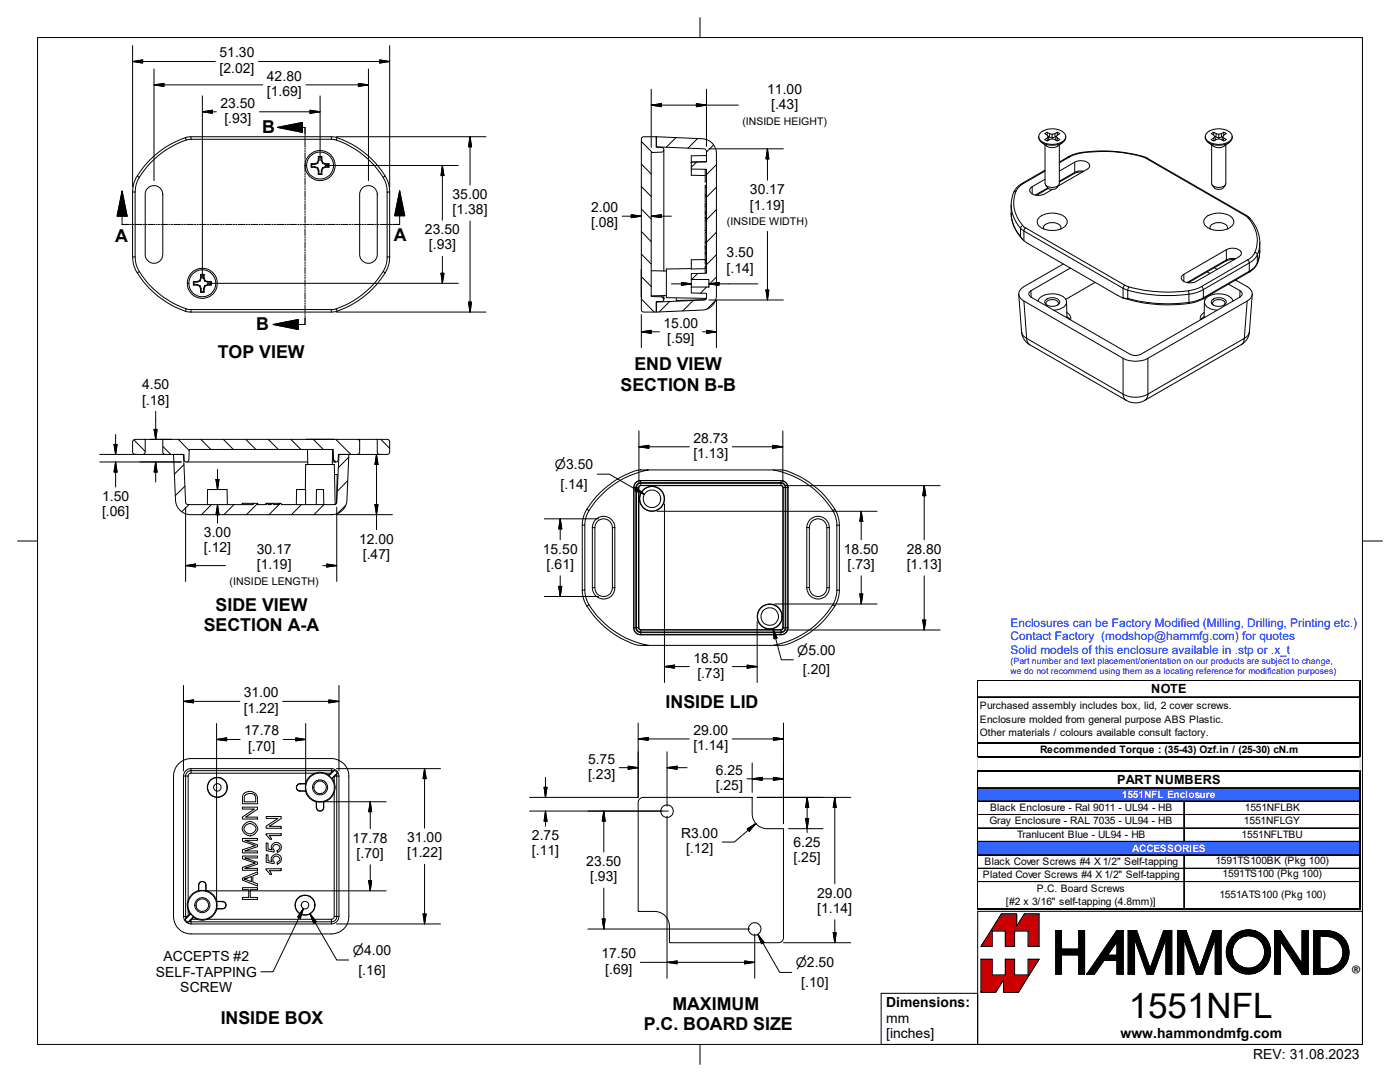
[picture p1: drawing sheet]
<svg xmlns="http://www.w3.org/2000/svg" width="279mm" height="216mm" viewBox="0 0 279 216" stroke-linecap="round" stroke-linejoin="round" font-family="sans-serif">
<g fill="#3365ff">
<path d="M195.2 157.2h76.3v2.8h-76.3z"/>
<path d="M195.2 167.9h76.3v2.8h-76.3z"/>
</g>
<path d="M195.1 135.7h.1M271.4 135.7h.1M195.1 151.2v2.5M195.2 151.2v2.5M271.4 151.2v2.5M271.5 151.2v2.5" fill="none" stroke="#dadcdd" stroke-width=".2"/>
<g fill="none" stroke="#000" stroke-width=".2">
<path d="M7.5 7.5h264.4v200.9h-264.4zM26.5 12.3l2-.3v.6zM26.5 12.3h16.5M26.5 9.1v28.2M30.7 16.9l2-.2v.6zM30.7 16.9h21.8M30.7 13.8v22.2M40.4 19.1v36.4M51.6 12.3h26.2M61 16.9h12.5M63.9 19.1v12.9M71.5 16.7l2 .2-2 .4z"/>
<path d="M73.5 13.8v22.2M75.8 12l2 .3-2 .3zM77.8 9.1v28.2M130 17.8v11.6M139.7 3.5v4M141 17.8v11.4M24.4 38.1l1 5h-2zM24.4 38.1v6.7h1.3M26.5 38.3h.5M27 38.3v13M27.4 35.1l.4 .3M27.8 35.4l-.6 1.4-.2 1.5"/>
<path d="M29.4 37.6a1.76 1.76 0 0 1 2-.4 1.76 1.76 0 0 1 1.1 1.6v12a1.76 1.76 0 0 1-1.8 1.7 1.76 1.76 0 0 1-1.7-1.7v-12l.1-.7zM37 27.5a17.8 17.8 0 0 0-10.1 8.6l-.3 1.1-.1 1.1v13a7.3 7.3 0 0 0 2.1 4.8 17.4 17.4 0 0 0 9.1 6.2h.4M37 27.5l.2 .4M37 27.5l1.1-.2v.5M37.2 27.9a17.7 17.7 0 0 0-9.4 7.5M38.1 27.3h28M38.1 27.8l-.9 .1M38.1 27.8h28M40.4 22.3l2-.3v.6zM40.4 22.3h2.8M51.8 22.3h12.1M55.4 25.4l5-1v2z"/>
<path d="M55.4 25.4h5.5v1.4M60.9 27v.2M60.9 27.5v.2M60.9 28v1.3M60.9 29.5v.3M60.9 30v.3M60.9 30.5v1.3M60.9 32v.3M60.9 32.5v.3M60.9 33v1.3M60.9 34.6v.2M60.9 35.1v.2"/>
<path d="M60.9 35.6v1.3M60.9 37.1v.3M60.9 37.6v.3M60.9 38.1v1.3M60.9 39.6v.3M61.9 22l2 .3-2 .3zM62.1 32.7l.1 .1h.6M62.2 33.3h.6v.1M62.2 32.8l-.1 .6M62.8 33.3l.6 .2M63.3 32.5l-.5 .2h-.7v.2v.5h.7l.5 .2M63.3 33.6l.2 .5"/>
<path d="M63.3 32.5l.1 .1M63.4 32.6l-.6 .2v-.1M63.4 33.5l.2 .6h-.1M63.4 33.5l-.1 .1M63.5 34.8h.7M63.5 34.1v.7M63.5 31.3h.7M63.5 31.3l.6 .1M63.5 31.3v.7M63.5 32l-.2 .5M63.6 34.7l.6 .1M63.6 32l-.2 .6"/>
<path d="M63.6 34.1v.6l-.1 .1M63.6 31.4v.6h-.1M64.2 34.1h-.1v.6M64.2 34.1v.7M64.2 32h-.1l.2 .6M64.2 31.3l-.1 .1v.6M64.2 32l.2 .5M64.2 31.3v.7M64.3 33.5l-.2 .6M64.3 32.6l.6 .2M64.3 33.5l.1 .1M64.4 33.6l-.2 .5"/>
<path d="M64.4 32.5l-.1 .1M64.4 32.5l.5 .2M64.9 33h26.6M64.9 33.3h.6l.1 .1M64.9 33.4h.7M64.9 33.4v-.1l-.6 .2M64.9 32.7v.1h.6M64.9 33.4l-.5 .2M64.9 32.7h.7M65.6 32.7v.7M65.6 32.7l-.1 .6M66.1 27.3v.5"/>
<path d="M66.1 27.3l1.2 .2-.2 .4M66.1 27.8l1 .1M67.1 27.9a18 18 0 0 1 9.4 7.5M67.1 27.3h29.9M67.3 27.5a18.4 18.4 0 0 1 9.6 7.6M72.2 37.6a1.76 1.76 0 0 1 2-.4 1.76 1.76 0 0 1 1.1 1.6v12a1.76 1.76 0 0 1-1.8 1.7 1.76 1.76 0 0 1-1.7-1.7v-12l.1-.7zM76.9 35.1l-.4 .3 .6 1.4 .2 1.5M76.9 35.1l.7 1.6 .2 1.6M77.8 38.3h-.5v13M77.8 38.3v13M79.8 38.1l1 5h-2zM79.8 38.1v6.7h-1.4"/>
<path d="M88.3 33v10.9M88.3 33l.3 2h-.6zM93.8 27.3l.3 2h-.6zM93.8 27.3v9.6M128 37.2l2 2M128 32.7l2 2M128 28.2l2.2 2.2M128.1 27.5l.4-.2h2.5v2.1h1.1a.47 .47 0 0 1 .4 .5 .47 .47 0 0 1-.4 .5h-2.1v28.8h2.1a.47 .47 0 0 1 .4 .5 .47 .47 0 0 1-.4 .5h-1.1v2.1h-2.5l-.4-.2zM130 21l2-.3v.6zM130 21h17.4M131 27.3l9.1 .4a2.96 2.96 0 0 1 2.9 3v28.2a2.98 2.98 0 0 1-2.9 3l-9.1 .4v-2l9.5-.4 .3-.1 .2-.3v-1h-3v-1.2h3.5v-1.5h-3.5v-1.2l3-.1v-20.7l-3-.1v-1.4h3v-2.2l-.5-.4-9.5-.4zM132.5 30v24.1"/>
<path d="M134.9 27.5l-1.9 1.9M138 32.3h.1M138 33.7v1.3h2.7M139 20.7l2 .3-2 .3zM139 32.3l-1 1.1M139.2 27.6l-1.9 2M140.7 39.2h.3M140.7 37.4h.3M141 31l-3 .1v1.2M141 32.3h-3M141 38.8h-.3v2.4M141 37h-.3v1.8"/>
<path d="M141 33.8h-.3v2.5h.3M141.5 29.7h14.8M142.4 29l-1.4 1.4M143 37.3l-2 2M143 32.9l-2 1.9M153.2 29.7l.2 2h-.5zM153.2 29.7v6.3M202.3 38.4l.5-.3a6.5 6.5 0 0 0 1.3 6.9l-.4 .4v1.8M204 36.6h.2M204 36.6a4.6 4.6 0 0 0-2.2 4.3M204.2 36.6l-.9 .7-.5 .8M206 37.3v1.4"/>
<path d="M207.3 27.3a1.95 1.95 0 0 0 2.1 1.7 3 3 0 0 0 3.2-1.3l.1-.4M207.8 26.3a3.7 3.7 0 0 1 4.8 .5 1.25 1.25 0 0 1-1 1.7 3.9 3.9 0 0 1-4.1-.6l-.2-.5v-.4zM207.9 28.4l1 .7a2 2 0 0 0 2.2 0l1-.7M208.6 34l-4.6 2.6M208.6 34.1l-4.4 2.5M208.6 35.8l-2.6 1.5a.84 .84 0 0 0-.5 .9 .84 .84 0 0 0 .9 .7l.9 .1 .9-.2 1.8-1M208.6 28.9v7.7a1.75 1.75 0 0 0 2.6 .4l.2-.4v-7.7M208.7 36.9a1.45 1.45 0 0 0 2 .8l.6-.8M209 27.6l.1 .5M209 26.4v.6M209.1 37.5l-2.4 1.4M209.2 27.3l-.2 .3"/>
<path d="M209.2 27.3l.1 .6M209.2 27.2l.2 .1M209.2 37.6l-2.3 1.4M209.5 26.7l-.1 .6 .6 .2M210 26.8v.7l.6-.2M210 26.8l-1-.4-.5 .3 .7 .6M210.5 26.7l.1 .6 .2-.1 .2 .4M210.5 26.7l-.5 .1M211 26.4l-.5 .3M211 26.4l.5 .3a1.15 1.15 0 0 0-.8 1.2M211 26.4v.6M211 27.6l.5 .2-.5 .3a1.43 1.43 0 0 0-2 0l-.5-.3 .5-.2"/>
<path d="M211 27.6l-.1 .5M211.4 34.1l3.1-1.7a2.22 2.22 0 0 1 2.9 .5l-.1 .6-.3 .3-5.8 3.3M213.1 31.3h.3M213.1 31.3l.4-.2a14.3 14.3 0 0 1 6.3-1 26.2 26.2 0 0 1 9.2 1.5M213.1 31.3l-1.7 1M213.4 31.3l-2 1.2M214.5 32.4v2.1l-.1 .1M216 30.4v.1M216 34.3l-1.3 .2-3.3 1.8M216 30.5l-1.4 .3-1.2 .5M216 30.5a29.5 29.5 0 0 1 11.9 .8M216.3 34.2l-1.1-.1-.5 .2-3.3 1.9"/>
<path d="M227.9 31.3l.8 .3M228.1 31.2l-.2 .1M228.7 31.6l19.8 11.4M229 31.6h-.3M229 31.6l19.8 11.4M240.5 27.3a1.9 1.9 0 0 0 2.1 1.7 3.1 3.1 0 0 0 3.3-1.3v-.4M240.8 26.5a3.6 3.6 0 0 1 5 .3 1.29 1.29 0 0 1-1 1.7 3.9 3.9 0 0 1-4-.6l-.3-.7zM241.1 28.4l1 .7a2 2 0 0 0 2.2 0l1.1-.7M241.8 28.9v7.7a1.7 1.7 0 0 0 2.6 .4l.2-.4v-7.7M241.9 36.9a1.42 1.42 0 0 0 1.8 .8l.4-.1 .5-.7M242.2 27.6l.1 .5M242.2 26.4v.6"/>
<path d="M242.4 27.2l.3 .1M242.4 27.3l-.2 .3M242.4 27.3l.1 .6M242.7 26.7v.6l.5 .2M243.2 26.8l-1-.4-.5 .3 .7 .6M243.2 26.8v.7l.6-.2M243.7 26.7l-.5 .1M243.7 26.7l.1 .6 .3-.1M244 27.3l.2 .3M244.2 26.4l-.5 .3M244.2 26.4l.5 .3-.5 .2M244.2 26.4v.6"/>
<path d="M244.2 26.9l-.2 .4-.1 .6M244.2 27.6l.5 .2-.5 .3a1.43 1.43 0 0 0-2 0l-.5-.3 .5-.2M244.2 27.6l-.1 .5M26 44.8h.2M26.4 44.8h.3M26.5 51.3h.5M26.9 44.8h1.4M27 51.3l.2 1.5 .6 1.4M27.4 54.4l.4-.2a17.8 17.8 0 0 0 9.4 7.4l-.2 .5M28.5 44.8h.3M29 44.8h.3M29.5 44.8h1.4"/>
<path d="M31.1 44.8h.3M31.6 44.8h.3M32.1 44.8h1.3M33.7 44.8h.2M34.2 44.8h.2M34.7 44.8h1.3M36.2 44.8h.3M36.7 44.8h.3M37.2 44.8h1.4M38.6 56.2l.1 .1h.6M38.7 56.7h.6v.2M38.7 56.3l-.1 .6"/>
<path d="M38.8 44.8h.3M39.3 56.7l.6 .3M39.3 44.8h.3M39.8 44.8h1.4M39.8 56l-.5 .2h-.7v.2v.5h.7l.5 .2M39.8 57.1l.2 .5M39.9 57l-.1 .1M39.9 57l.3 .6h-.2M39.9 56.1l-.6 .2v-.1M40 57.6v.7M40 58.3h.7M40 55.5l-.2 .5"/>
<path d="M40 54.8h.7M40 54.8l.6 .1M40 54.8v.7M40.2 57.6v.6l-.2 .1M40.2 58.2l.5 .1M40.2 55.5l-.3 .6-.1-.1M40.2 54.9v.6h-.2M40.7 57.6h-.1v.6M40.7 57.6v.7M40.7 55.5h-.1l.3 .6M40.7 54.8l-.1 .1v.6M40.7 55.5l.2 .5"/>
<path d="M40.7 54.8v.7M40.9 56.1l.5 .2M40.9 57v.1M40.9 57l-.3 .6M40.9 56l.5 .2M40.9 57.1l-.2 .5M40.9 56v.1M41.4 56.5h50.1M41.4 44.8h.3M41.4 56.7h.6l.1 .2M41.4 56.2v.1h.6M41.4 56.2h.7"/>
<path d="M41.4 56.9h.7M41.4 56.9v-.2l-.5 .3M41.4 56.9l-.5 .2M41.9 44.8h.3M42.1 56.2v.7M42.1 56.2l-.1 .5M42.4 44.8h1.3M44 44.8h.2M44.4 44.8h.3M45 44.8h1.3M46.5 44.8h.3M47 44.8h.3"/>
<path d="M47.5 44.8h1.4M49.1 44.8h.3M49.6 44.8h.3M50.1 44.8h1.4M51.7 44.8h.2M52.2 44.8h.3M52.7 44.8h1.3M54.3 44.8h.2M54.8 44.8h.2M55.2 44.8h1.4M56.8 44.8h.3M57.3 44.8h.3"/>
<path d="M57.8 44.8h1.4M59.4 44.8h.3M59.9 44.8h.3M60.4 44.8h1.3M60.9 40.1v.3M60.9 40.6v1.3M60.9 42.2v.2M60.9 42.7v.2M60.9 43.2v1.3M60.9 44.7v.3M60.9 45.2v.3M60.9 45.7v1.3"/>
<path d="M60.9 47.2v.3M60.9 47.7v.3M60.9 48.2v1.4M60.9 49.8v.2M60.9 50.3v.2M60.9 50.8v1.3M60.9 52.3v.3M60.9 52.8v.3M60.9 53.3v1.3M60.9 54.8v.3M60.9 55.3v.3M60.9 55.8v1.4"/>
<path d="M60.9 57.4v.2M60.9 57.9v.2M60.9 58.4v1.3M60.9 59.9v.3M62 44.8h.3M62.5 44.8h.2M63 44.8h1.3M64.5 44.8h.3M65 44.8h.3M65.5 44.8h1.4M67.1 44.8h.3M67.6 44.8h.3"/>
<path d="M68.1 44.8h1.4M69.7 44.8h.3M70.2 44.8h.3M70.7 44.8h1.4M72.3 44.8h.2M72.8 44.8h.2M73.3 44.8h1.3M74.8 44.8h.3M75.3 44.8h.3M75.8 44.8h1.4M76.9 54.4a18.4 18.4 0 0 1-9.6 7.7M76.9 54.4l-.4-.2a18.1 18.1 0 0 1-9.4 7.4"/>
<path d="M77.4 44.8h.3M77.8 51.3l-.2 1.6-.7 1.5M77.8 51.3h-.5l-.2 1.5-.6 1.4M77.9 44.8h.3M88 54.5h.6l-.3 2zM88.3 51.1v5.4M93.8 44.1v18.2M126 42.8l2 .3-2 .3zM128 53.8v5.4M128 53.8h.1M128 59.2h.1M128 55.2l2 2"/>
<path d="M128 50.7l2 2M128 46.2l2 2M128 41.7l2 2M128 59.7l2.6 2.6M128 43.1h-3.8M130 54l3 .1M130 43.1l2-.3v.6zM130 43.1h4M132 59.2l.5 .5M132.5 59v.6M133 59h-3M134 56.6h4"/>
<path d="M136 56.3l2 .3-2 .3zM138 53.6l-5 .1v5.7l7.9 .1-.4 .3-5.5 .2v-.6M138 55.8v1.5M138.3 60l-2.1 2.1M139.2 54.6l-1.2 1.2M140.7 51.8h-2.7v1.9l2.7-.1M140.7 50.4v2.3h.3M140.7 43.4v.6M140.7 41.2v1.1M140.7 49.3v1.1M140.7 42.3v1.1M140.7 40.8h.3"/>
<path d="M140.7 41.2h.3M140.7 53.4h.3M140.7 50.7h.3M140.7 51.9h.3M140.7 52.3h.3M140.7 49.2h.3M140.7 46l.3 .1M140.7 43.6h.3M140.7 50.4h.3M140.7 49.3h.3M140.7 49.7h.3M140.7 46h.3"/>
<path d="M140.7 43.4h.3M140.7 42.3h.3M140.7 42.7h.3M141 57.3l-1.2 1.2M141 53h-.3v1.5M141 48.3h-.3v1M141 46.4h-.3v1.9h.3M141 44h-.3v2M141.5 56.6l2-.3v.6zM141.5 56.6h9.8M141.5 59.9h14.8M143 50.8l-2 2"/>
<path d="M143 46.3l-2 2M143 41.8l-2 2M143 55.3l-1.5 1.5M143 59.9v9.5M152.9 57.9h.5l-.2 2zM153.2 46.2v13.7M201.8 40.9v1.6M201.8 42.5a7.9 7.9 0 0 0 3.6 6.3l18.7 10.7M201.8 40.9a6.9 6.9 0 0 0 2.5 5.2l.1-.3 .3-.3-.6-.5M201.8 42.5a7.9 7.9 0 0 0 2.3 5.3M203.3 58.7l.6 7.5M204.3 48v-1.9l19.8 11.4"/>
<path d="M204.7 45.5l19.8 11.4-.4 .6M205.7 58a.67 .67 0 0 0-.4 .6 .67 .67 0 0 0 .4 .7M205.7 58l.1 1.3M207.4 43.4a4.2 4.2 0 0 1 5.3 .2 1.28 1.28 0 0 1-.7 2 4.2 4.2 0 0 1-4.8-.8l-.2-.7zM208.3 45.7a1.02 1.02 0 0 1 1.1-1.2 2.03 2.03 0 0 1 2.3 .8v.4M208.7 59.8a1.96 1.96 0 0 1 2.8 .3 1.27 1.27 0 0 1-1.8 1 .91 .91 0 0 1-1.1-1.2zM212.2 52.7l-7.9 4.5a1.52 1.52 0 0 0-1 1.4 1.52 1.52 0 0 0 1 1.5l.6 7.4 .2 .8 .4 .5M213.6 53.5l-7.9 4.5M218.6 56.3l-5.9 3.4M224 59.4a30.7 30.7 0 0 0 13.2 1.2M224.1 57.5v2M224.1 59.5h.7a32.3 32.3 0 0 0 12.5 .8"/>
<path d="M224.1 57.5l1 .4M224.5 56.9l.8 .4-.2 .6M225.1 57.9v1.6M225.1 57.9a30 30 0 0 0 12.2 .8M225.3 57.3a30.8 30.8 0 0 0 11.9 .7l.1 .7M235.9 55l8.9-5.2a2.25 2.25 0 0 1 2.9 .6l-.1 .5-.4 .4-8.5 4.9a2.31 2.31 0 0 1-2.9-.6zM236.3 54.7v1.5M237.3 58.7v1.6M240.1 59.6l-1.4 .6-1.5 .4M240.2 59.4l-1.9 .8-1 .1M240.2 57.8v1.6M240.2 57.8l-1.4 .6-1.5 .3"/>
<path d="M240.2 59.4l-.1 .2M240.2 57.8l-.4-.6-1.2 .5-1.4 .3M240.2 59.6l.3 .1M240.8 43.2a4.3 4.3 0 0 1 5.2 .4 1.28 1.28 0 0 1-.8 2 4.2 4.2 0 0 1-4.8-.8l-.2-.7zM240.9 54.3l.6 .3M241.5 45.7a1.05 1.05 0 0 1 1.1-1.2 2.04 2.04 0 0 1 2.4 .8l-.1 .4M241.8 59.9a2.03 2.03 0 0 1 2.9 .2 1.12 1.12 0 0 1-1.5 1 1.18 1.18 0 0 1-1.4-1zM242.3 53.4l.6 .3M244.8 49.8l-.2 2.3M245.2 56.7l2.3 1.3M246.3 51.8h-.9l-.8 .3-7.5 4.3M246.6 55.9l2.3 1.3a1.53 1.53 0 0 1 1 1.4 1.53 1.53 0 0 1-1 1.5l-.6 7.4 .7-.6 .3-.7"/>
<path d="M246.6 51.6h-1.1l-.7 .3-7.9 4.5M247.5 58a.67 .67 0 0 1 .4 .6 .67 .67 0 0 1-.4 .7l-19.8 11.4a2.33 2.33 0 0 1-2.1 0l-19.9-11.4M247.5 58l-.1 1.3M248.5 43l.6 .5M248.8 43a7.1 7.1 0 0 1 2.6 5.4M248.8 43h-.3M249.1 43.5l.4 .1M249.1 43.5a6.5 6.5 0 0 1 1.3 6.8M249.2 54.4l-9.1 5.2M249.3 52.5v1.6M249.3 54.1l-.1 .3M249.3 52.5v-.3l-.3-.3-9.2 5.3"/>
<path d="M249.3 54.1l-9.1 5.3M249.3 52.5l-9.1 5.3M249.9 58.7l-.6 7.5M250.9 52.6a3.4 3.4 0 0 1-1.7 1.8M250.9 50.8v1.7l-.6 .9-1 .7M250.9 50.8l-.1-.2-.4-.3-.5 .9-.9 .7M250.9 50.8l-.6 .9-1 .8M251.4 48.4v1.7M251.4 50.1l-.1 1.2-.4 1.3M251.4 48.4l-.1 1.2-.4 1.2M37.2 61.6l.9 .2v.5M38.1 61.8h28v.5"/>
<path d="M38.1 62.3h28M54.5 64.7l5-.9v1.9zM60.9 60.4v.3M60.9 60.9v1.3M60.9 62.4v.3M60.9 62.9v.3M60.9 63.4v1.3h-6.4M66.1 61.8l1-.2 .2 .5M67.1 62.3h29.9M67.3 62.1l-1.2 .2M93.5 60.3h.6l-.3 2zM128 66.2l2-.3v.6z"/>
<path d="M128 66.2h3.6M128 62.8v6.6M133.6 60.2l-2 2.1M141 65.9l2 .3-2 .3zM142.7 60l-1.6 1.6M143 66.2h-2.8M203.9 66.2v.3a3.2 3.2 0 0 0 1.6 2.3M203.9 66.2l.3 .7 .7 .6 19.2 11.1 .2 .8 .5 .5M204.3 60.1l19.8 11.4M205.5 68.8l19.3 11.1M207.2 60.1a2.91 2.91 0 0 1 3.2-1.5 2.75 2.75 0 0 1 2.4 1.4 1.56 1.56 0 0 1-1.3 1.7l-1.1 .2M208.9 60.9a.65 .65 0 0 1 0-.7 .65 .65 0 0 1 .6-.4 1.25 1.25 0 0 1 1.7 .8l-.1 .3"/>
<path d="M212.9 60.2v3.2M212.9 62.4l.7 .7 .1 .7M212.9 63.2l.6 .5M213.3 63.5v.1M224.1 71.5v7.1a5.1 5.1 0 0 0 5 0l-.2 .8-.4 .5M237.3 60.3l-.1 .3M239.9 63.5v.1M240.3 63.2l-.6 .5M240.3 62.4l-.6 .5-.1 .9M240.4 60.2l-.1 3.2M242.2 60.9a.63 .63 0 0 1-.1-.7 .63 .63 0 0 1 .6-.4 1.28 1.28 0 0 1 1.8 .8l-.2 .3M246.1 60.1a2.75 2.75 0 0 0-2.9-1.5 2.79 2.79 0 0 0-2.8 1.4 1.7 1.7 0 0 0 1.7 1.8l.8 .1"/>
<path d="M247.7 68.8l.5-.5 .1-.8-19.2 11.1v-7.1a5.5 5.5 0 0 1-5 0M248.9 60.1l-19.8 11.4M249.3 66.2a3.2 3.2 0 0 1-1.6 2.6l-19.2 11.1a3.6 3.6 0 0 1-3.7 0M19.9 90.7h7.6M19.9 92.2h16.3M22.8 88.7h.6l-.3 2zM23.1 92.2l.3 2h-.6zM23.1 86.7v4M23.1 92.2v5M26.6 87.9l.4-.2h2v2.5l-.2 .4-1.8 .1-.4-.2-.1-.3zM26.7 87.8l2.3 2.3M28.5 90.7h4.5"/>
<path d="M29 87.7h3.5M30 87.7h4.2M30.8 85.7h.5l-.2 2zM31.1 92.2l.2 2h-.5zM31.1 82.1v5.6M31.1 92.2v4M32.5 89.1l1.6 1.6M32.5 87.7h39.3v2.5l-.2 .4-4.1 .1v1.1a.46 .46 0 0 1-.5 .4 .46 .46 0 0 1-.4-.4l-.1-2.1h-28.7l-.1 2.1a.49 .49 0 0 1-.5 .4 .49 .49 0 0 1-.5-.4v-1.1h-3.7l-.4-.2zM34.6 90.7h2l.4 9.5 .4 .5h13.1v-.3h.9v.3h1.7v-.3h.4v.3h.6v-.3h.4v.3h1.3v-.3h.3v.3h10.7l.4-.5 .4-9.5h2l-.4 9.1a3 3 0 0 1-2.9 2.9h-28.3a3 3 0 0 1-3-2.9zM35.6 87.7l2.1 2.2M36.7 92.7l-1.9 1.9M36.9 97l-1.9 1.9"/>
<path d="M37.3 92.2h24.1M40.1 87.7l2 2M43.1 95.7h.6l-.3 2zM43.4 93.7v4M44.6 87.7l2 2M49 87.7l2.1 2M53.6 87.7l1.9 2M58 87.7l2 2M61.2 87.7h.1M61.2 87.7h5.4M61.4 89.7v3M62.5 87.7l2 2"/>
<path d="M66.3 92.2h.7M66.4 89.7l-.1 3M66.6 91.7l.4 .5M66.6 87.7h.1M66.8 94.7h.5l-.1 5.6-.3 .4-.2-8h-5.7l-.1 5M67 87.7l3 3M69.4 95.9l-2.1 2.1M69.6 91.2l-2.1 2.1M71.3 90.7h4.5M71.5 87.7l.3 .3M71.8 87.7h3.5M75.1 90.7l.3 2h-.6z"/>
<path d="M75.1 90.7v15M75.3 87.7h2l.4 .2 .1 2.3-.2 .4-1.8 .1-.4-.2zM76 87.7l1.8 1.8M119.2 94.6h2.4l7 4.1M119.7 98.3a17.1 17.1 0 0 1 7.9-4.5h1.8a17.9 17.9 0 0 0-11.8 8.1l-.5-.3 1.2-1.7zM126.9 96.3l.4-.3 .6-.1h28a1.41 1.41 0 0 1 1.4 1.4v28a1.41 1.41 0 0 1-1.4 1.4h-28a1.37 1.37 0 0 1-1.4-1.4v-28l.1-.5zM126.9 97.3h-.4v28M126.9 97.3v28M127 97.3v28M127 97.4l1.6 1.3-1.9-.8zM127.5 89.2l2-.3v.6zM127.5 89.2h10.1"/>
<path d="M127.5 97.3l-.1 28M127.5 86v10.3M127.6 97l.3-.1h28l.2 .1 .1 .3v28.1l-.3 .2h-28l-.3-.1-.1-.2v-28zM127.9 96.9h-.3l-.2 .4h-.4M127.9 95.9h.1M127.9 96.3l-.6 .2-.4 .8M127.9 96.4v.5h28M127.9 96.4l-.6 .3-.3 .6M127.9 96.3v-.3a1.23 1.23 0 0 0-1.4 1.3M127.9 96.3h28M127.9 95.9h28v.4M127.9 96.4h28"/>
<path d="M129.4 93.8h24.9M146.2 89.2h10M154.2 88.9l2 .3-2 .3zM154.3 93.8a18 18 0 0 1 11.9 8.1M154.3 93.8a6.9 6.9 0 0 1 4.6 1 16.4 16.4 0 0 1 8.4 8.3l.2 1.7M155.9 96.4l.6 .3 .2 .6M155.9 96.4v.5h.2l.2 .2-.1 .2M155.9 95.9h.1M155.9 96.3l.7 .4 .2 .6M155.9 95.9a1.34 1.34 0 0 1 1.3 1.4h-.4M156.2 86v10.3M156.3 97.3h.4v28h-.4z"/>
<path d="M156.8 97.3v28M156.9 96.9h30.7M157.3 97.3l-.1 28M184.4 96.9l.4 2h-.7zM184.4 96.9v10.8M3.5 107.9h4M37 112.9l2-.4v.6zM37 112.9h8M37 101.2v14.8M37.7 100.7l-1.4 1.4M41.4 100.7v-3h3.9l.1 3M42.2 100.7l-2 2"/>
<path d="M43.4 100.7l.3 2h-.6zM43.4 100.7v3.7M46.7 100.7l-2 2M48.4 100.4h2.1M48.4 100.4v.3M48.4 100.4l-.1 .3M51.4 100.5l-2.2 2.2M51.4 100.4v.3M53.1 100.4v.3M53.5 100.4h.6M53.8 100.4v.3M54.5 100.4h1.3"/>
<path d="M55.7 100.7l-2 2M55.9 100.4l-.1 .2M59.1 100.7l.1-3h1.8v3M60.2 100.7l-2 2M63.1 100.7l.1-3h1.4v3M64.6 100.7l-1.9 2M65.2 112.5l2 .4-2 .2zM67.2 101.2v14.8M67.2 112.9h-2.8M67.2 102.7h11.1M69 100.8l-1.6 1.7M74.8 100.7h.6l-.3 2z"/>
<path d="M108.6 103.5h10.9M108.6 119h10.9M111.5 117h.6l-.3 2zM111.8 114.9v4.1M111.8 103.5l.3 2h-.6zM111.8 103.5v4.2M116.2 117.8l.2 1.6 .7 1.5M116.2 104.8v13M116.7 117.8l.2 1.5 .7 1.4-.5 .2M116.7 104.8v13h-.5M117.1 101.6l-.7 1.5-.2 1.7M117.6 101.9l-.7 1.4-.2 1.5h-.5"/>
<path d="M118.2 117.3a2.24 2.24 0 0 0 2.3 2.2 2.24 2.24 0 0 0 2.2-2.2M118.2 105.3h.5v12h-.5M118.2 105.3v12M118.2 105.3a2.24 2.24 0 0 1 2.3-2.3 2.24 2.24 0 0 1 2.2 2.3M118.7 105.3a1.75 1.75 0 0 1 1.8-1.8 1.75 1.75 0 0 1 1.7 1.8v12M122.2 105.3h.5M122.7 117.3h-.4a1.79 1.79 0 0 1-1.8 1.7 1.79 1.79 0 0 1-1.8-1.7M122.7 105.3v12M131.1 102h43.9M132.6 100.5v35.7M161 117.3a2.24 2.24 0 0 0 2.3 2.2 2.24 2.24 0 0 0 2.2-2.2M161 105.3h.5v12h-.5"/>
<path d="M161 105.3v12M161 105.3a2.24 2.24 0 0 1 2.3-2.3 2.24 2.24 0 0 1 2.2 2.3M161.5 117.3a1.79 1.79 0 0 0 1.8 1.7 1.79 1.79 0 0 0 1.8-1.7h.4M161.5 105.3a1.75 1.75 0 0 1 1.8-1.8 1.75 1.75 0 0 1 1.7 1.8v12M165 105.3h.5M165.5 105.3v12M166.2 101.9l.6 1.4 .2 1.5M166.6 101.6l-.4 .3M167 117.8l-.2 1.5-.6 1.4M167 104.8v13M167 117.8h.5M167 104.8h.5"/>
<path d="M167.5 117.8l-.2 1.6-.7 1.5M167.5 104.8v13M171.6 118.5h.6l-.3 2zM171.9 102l.3 2h-.6zM171.9 102v5.7M171.9 114.9v5.6M184.4 114.9v10.8M271.9 107.9h4M36.6 140l2-.3v.6zM36.6 140h11.2M36.6 136.8v17M56.4 140h11.2"/>
<path d="M65.6 139.7l2 .3-2 .3zM67.6 136.8v17M117.6 120.7a17.7 17.7 0 0 0 11.8 8.1 7.4 7.4 0 0 1-4.6-1 18.2 18.2 0 0 1-7.7-6.9M126.5 125.3h.1M126.5 125.3h.4M126.5 125.3a1.34 1.34 0 0 0 1.4 1.3M126.9 125.3l.2 .6 .8 .3M127.4 125.3l.2 .3 .3 .1M127.4 125.3h-.4l.1 .4 .4 .3 .4 .1M127.4 125.3h.1M127.9 126.6v.1M127.9 125.7v.4h28"/>
<path d="M127.9 126.2v.4M127.9 125.6v.1M127.9 126.6h28M127.9 125.7h28M127.9 126.2h28M129.4 128.8h24.9M132.6 133l2-.3v.6zM132.6 133h5M146.2 133h4.9M149.1 132.7l2 .3-2 .3zM151.1 124v12.2M154.3 125.5l.8 1.8-.6 .2z"/>
<path d="M154.3 125.5l1.6 6.2h2.4M154.6 120.5h20.4M155.9 126.6v.1M155.9 126.2v.4M155.9 125.6v.1M156.2 125.3l.1 .1-.4 .3M156.7 125.3l-.1 .4-.3 .3-.4 .1v-.4M156.8 125.3h.4M156.8 125.3l-.1 .4-.2 .3-.6 .2M156.9 125.7h30.7M157.2 125.3h.1M157.2 125.3a1.37 1.37 0 0 1-1.3 1.3"/>
<path d="M166.2 120.7l.4 .2a17.3 17.3 0 0 1-10.4 7.9h-1.9M166.2 120.7a17.8 17.8 0 0 1-11.9 8.1M184.1 123.7h.7l-.4 2zM195.2 135.7v15.5M195.2 135.8h76.3M195.2 139h76M195.2 139.1h76M35.7 152.4l1.1-.8 1.3-.2h28a3.5 3.5 0 0 1 3.5 3.5v28a3.5 3.5 0 0 1-3.5 3.5h-28a3.5 3.5 0 0 1-3.5-3.5v-28l.3-1.4zM36.6 154.9h.4M36.6 154.9v28M37 154.9h.5M37 154.9v28"/>
<path d="M37.5 154.9v24.7M38.1 154.3a.58 .58 0 0 0-.6 .6M38.1 154.3h24.8M38.1 153.4v.4a1.08 1.08 0 0 0-1.1 1.1M43.2 144.4v35.2M43.2 147.6l2-.4v.6zM43.2 147.6h4.7M48.6 158.4a1.62 1.62 0 0 1 1.7-.4 1.62 1.62 0 0 1 1.1 1.3v1.1h-3v-1.3zM49.1 158.5a1.2 1.2 0 0 1 1.2-.2 1.2 1.2 0 0 1 .7 1.1v.6h-2.3l.1-1.1zM59 147.2l2 .4-2 .2zM59.9 157.8v.1M59.9 157.8h1.1"/>
<path d="M59.9 156.4h.1M59.9 156.4a.7 .7 0 0 0-.7 .7 .7 .7 0 0 0 .7 .7M59.9 156.4h1.1M61 156.4h.1M61 156.4h-1.1a.75 .75 0 0 0-.8 .7 .75 .75 0 0 0 .8 .8h1.1M61 157.9a2.92 2.92 0 0 0 2.1 2.1M61 147.6h-4.5M61 156.4v1.4M61 157.8v.1M61 144.4v11.7M62.9 154.3l.9-.2 1.1 .2M62.9 154.3l-1.1 .6-.5 .7-.3 .8"/>
<path d="M63.2 160h-.1M64.6 160h-1.4v1.1M64.6 160h.1M64.6 160v1.1M64.9 154.3l.7 .4M64.9 154.3h1.1M64.9 160h12.2M65.6 154.7v.1M65.6 154.8l.6 .6M66 154.3l-.4 .4M66.1 154.2l-.1 .1M66.1 154.2v-.4h-28v.5"/>
<path d="M66.1 153.4v.4h.4M66.1 153.4a1.52 1.52 0 0 1 1.5 1.5M66.1 153.4h-28a1.48 1.48 0 0 0-1.5 1.5M66.2 155.4h.1M66.3 155.4l.4 .7M66.5 153.8l-.4 .4M66.7 158.1l-.4 .8-.5 .6-1.2 .5M66.7 156.1a2.64 2.64 0 0 1 0 2M66.7 155v1.1M66.7 158.1v24.8M66.8 153.7l.5 .6M66.8 153.7l-.3 .1"/>
<path d="M66.8 153.7l-1.2 1.1M66.8 154.9h.4M66.8 154.9l-.5 .5M67.1 153.4h20.8M67.2 154.5v.4M67.2 154.5l-.4 .4M67.2 154.9v28h-.5M67.2 154.9h.4M67.3 154.3l-1.1 1.1M67.3 154.3l-.1 .2M67.6 154.9v28M73.9 160l.3 2h-.6z"/>
<path d="M73.9 160v5.4M84.7 153.4v11.8M84.7 153.4l.3 2h-.6zM108.6 157.1h.6l-.3 2zM108.9 155.1v4M123.6 153.2h3.8M125.4 152.9l2 .3-2 .3zM127.4 144.3v14.8h-21.7M127.4 147.4l2-.2v.5zM127.4 147.4h10.2M127.6 159.5l.8-.4h21.7v3.2a3 3 0 0 0 3 3.1h3.3v21.7l-.2 .6-.8 .4h-21.8v-3.2a2.96 2.96 0 0 0-3-3h-3.2v-21.8zM133.1 153.2l2-.3v.6z"/>
<path d="M133.1 153.2h4M133.1 150v10.9M146.2 147.4h10.2M149.1 155.4h7.3M150.1 152.2v5.9M150.1 155.4l2-.3v.6zM151.1 159.1h18.7M154.3 147.2l2.1 .2-2.1 .3zM154.3 155.1l2.1 .3-2.1 .3zM156.4 144.3v20.1M161.1 159.1l.3 2h-.6zM161.1 159.1v7"/>
<path d="M166.6 159.1l.3 2h-.6zM166.6 159.1v17.3M195.2 153.7v27.9M195.2 157.2h76M195.2 159.8h76M195.2 159.9h76M236.2 160v8M236.3 160v8M37.5 179.6a2.94 2.94 0 0 0 0 2M39.6 176.6h.1M39.6 177.7l.1 .1M39.6 177.7v-1.1a.75 .75 0 0 1 .8-.7 .75 .75 0 0 1 .7 .7v1.1"/>
<path d="M39.6 177.7l-1.1 .6-.6 .6-.4 .7M39.7 177.8h1.4M39.7 176.6a.7 .7 0 0 1 .7-.7 .7 .7 0 0 1 .7 .7M39.7 176.6v1.2M41.1 176.6v1.2M41.1 177.7v.1M41.1 177.7a2.99 2.99 0 0 1 2.2 2.2M41.4 177.8h35.7M43.2 179.9l.1 .7-.1 .7M43.2 179.9h1.2M43.3 179.9h-.1M43.3 179.9h1.1a.75 .75 0 0 1 .7 .7 .75 .75 0 0 1-.7 .8h-1.1"/>
<path d="M44.4 179.9a.7 .7 0 0 1 .7 .7 .7 .7 0 0 1-.7 .7M44.4 179.9h.1M48.4 177.1h3v.4h-1.4v1.6h1.4v.4h-3v-.4h1.2v-1.6h-1.2zM48.4 175.2l3-1.2v.4l-.9 .4v1.2l.9 .4v.4l-3-1.2zM48.4 170.8h3v.4h-2.5l2.5 .9v.3l-2.5 .9h2.5v.4h-3v-.6l2.5-.9-2.5-.9zM48.4 167.3h3v.4h-2.5l2.5 .9v.3l-2.5 .9h2.5v.4h-3v-.6l2.5-.9-2.5-.8zM48.4 161.1h3v.4l-2.4 1.5h2.4v.4h-3v-.4l2.4-1.6h-2.4zM48.6 164.6a1.49 1.49 0 0 1 1.9-.5 1.49 1.49 0 0 1 .8 1.7 1.5 1.5 0 0 1-1.8 .9 1.5 1.5 0 0 1-1-1.8zM48.7 175.4l1.5-.5v1zM49.1 164.6a1.18 1.18 0 0 1 1.3-.1 1.18 1.18 0 0 1 .7 1.1 1.19 1.19 0 0 1-1.4 .8 1.19 1.19 0 0 1-1-1.2zM53.1 173.4h3v.3h-2.3l.4 .8h-.4l-.7-.9zM53.1 166.4h3v.3h-2.3l.4 .8h-.4l-.7-.9z"/>
<path d="M53.1 162.9h3v.4l-2.4 1.6h2.4v.4h-3v-.4l2.4-1.6h-2.4zM53.1 170.6h.4v1.1l.8 .2a1 1 0 0 1 .5-1.4 1 1 0 0 1 1.3 .7 1 1 0 0 1-.8 1.2v-.4a.65 .65 0 0 0 .3-1 .65 .65 0 0 0-1.1 .2l-.1 .2 .3 .6v.3l-1.6-.2zM53.1 168.2h.4v1.2l.8 .2a.99 .99 0 0 1 .5-1.4 .99 .99 0 0 1 1.3 .6 .99 .99 0 0 1-.8 1.3v-.4a.64 .64 0 0 0 .3-1.1 .64 .64 0 0 0-1.1 .3l-.1 .2 .3 .6v.3l-1.6-.3zM63.1 161.1h.1M63.1 160v1.1M63.2 161.1a.7 .7 0 0 0 .7 .7 .7 .7 0 0 0 .7-.7M64.6 160v1.1a.75 .75 0 0 1-.7 .7 .75 .75 0 0 1-.8-.7M73.6 175.7h.6l-.3 2.1zM73.9 172.6v5.2M84.7 172.5v11.9M105.7 161.8h27.7M108.9 161.8v3.1"/>
<path d="M108.9 161.8l.3 2.1h-.6zM120.5 161.8l.3 2.1h-.6zM120.5 161.8v8.2M120.5 177.2v8.2M133.1 162.9v32.3M149.1 165.4l1.8-1.1-1.4 1.6zM150.9 164.3l-4.3 3.7h-2.5M157.4 165.4h6.9M160.8 163.3h.6l-.3 2.1zM195.2 162.5h76M195.2 162.6h76M195.2 165.2h76"/>
<path d="M195.2 165.3h76M195.2 167.9h76M195.2 170.5h76M195.2 170.6h76M195.2 173.2h76M195.2 173.3h76M195.2 175.9h76M195.2 176h76M236.2 170.7v10.6M236.3 170.7v10.6M36.6 182.9h.4M36.6 182.9a1.52 1.52 0 0 0 1.5 1.5"/>
<path d="M37 183.5l.5 .5M37 182.9l.1 .3M37 182.9h.4M37.1 183.2l-.1 .3M37.4 182.9l-.3 .3M37.5 181.6l.4 .8M37.5 181.6v1.1M37.8 183.9l-.3 .1M37.8 183.9h.3M37.9 182.4l-.5 .5M37.9 182.4h.2M38.1 182.4l.5 .5"/>
<path d="M38.1 182.4l-1.1 1.1M38.1 183.6v.3M38.1 183.6l-.3 .3M38.1 183.9h28v.5M38.1 183.9v.5M38.1 184.4h28M38.2 183.4h1.2M38.6 183l.8 .4M38.6 182.9v.1M38.6 183l-.5 .6M38.6 182.9l-1.1 1.1M39.4 183.4l.8 .2 1.2-.2"/>
<path d="M41.4 183.4h24.7M43.2 181.3h1.2M43.2 181.3l.1 .1M43.3 181.4l-.4 .7-.5 .7-1 .6M44.4 181.3v.1M60.6 181.3l-6.1 12.6h-2.4M60.6 181.3l-.7 1.9-.5-.2zM61.9 182.4l1.2 1.5-.5 .3zM61.9 182.4l5.3 9.2h2.4M66.7 182.9a.51 .51 0 0 1-.6 .5M67.1 184.4h20.8M67.6 182.9h-.4a.9 .9 0 0 1-1.1 1v-.5"/>
<path d="M67.6 182.9a1.56 1.56 0 0 1-1.5 1.5M84.4 182.4h.6l-.3 2zM117.3 185.4h32.3M120.2 183.4h.6l-.3 2zM127.8 192h22.8M133.1 192l2-.3v.6zM148.6 191.7l2 .3-2 .3zM150.6 186.4v8.8M151.2 186.4l4.4 7.6h2.4M151.2 186.4l1.3 1.6-.5 .3zM156.4 188.1h13.4M166.3 186.1h.6l-.3 2z"/>
<path d="M166.6 183.5v4.6M195.1 198.2h-19.2v10.2M195.8 191.4h2.2v3.2h2.6v-3.2h1.9v3.2h2.7v-3.2h2.1l-4.1 6.6h-2.9v-2.5l-1.6 2.5h-2.9zM199.9 182.4h3v2.4l1.5-2.4h2.9v6.4h-2.1v-3h-2.7v3h-1.9v-3h-2.6v3h-2.2zM210.7 185.7h1.1v3.7h3.5v-3.7h1.2v8.7h-1.2v-3.9h-3.5v3.9h-1.1zM220.3 191.6l-1.9 2.8h-1.5l6-8.7h1.3v8.7h-1.3v-2.8h-2.7M222.9 187.9v2.7h-1.9zM225.1 185.7h1.7l2.7 7.6 2.7-7.6h1.6v8.7h-1.1v-7.1l-2.6 7.1h-1.2l-2.5-7.1v7.1h-1.3zM235 185.7h1.7l2.7 7.6 2.7-7.6h1.6v8.7h-1.2v-7.1l-2.5 7.1h-1.2l-2.6-7.1v7.1h-1.2zM236.1 185.7h-1.1v8.7h1.1M242.5 194.4h1.1M254.4 185.7h1.1l4.3 6.6v-6.6h1.3v8.7h-1.3l-4.3-6.5v6.5h-1.1z"/>
<path d="M262.1 185.7h2.8a4.3 4.3 0 0 1 4.3 4.4 4.3 4.3 0 0 1-4.3 4.3h-2.8zM263.4 186.9a4.2 4.2 0 0 1 3.5 .7 3.2 3.2 0 0 1 .9 3.5 3.2 3.2 0 0 1-2.9 2.2h-1.5zM271.9 181.8h-76.8v26.6M139.7 208.4v4"/>
<circle cx="63.9" cy="33" r="2.69"/>
<circle cx="63.9" cy="33" r="3"/>
<circle cx="40.4" cy="56.5" r="2.69"/>
<circle cx="40.4" cy="56.5" r="3"/>
<circle cx="130.1" cy="99.5" r="2.5"/>
<circle cx="130.1" cy="99.5" r="1.75"/>
<circle cx="130.1" cy="99.5" r="2.45"/>
<circle cx="153.6" cy="123" r="2.5"/>
<circle cx="153.6" cy="123" r="1.75"/>
<circle cx="153.6" cy="123" r="2.45"/>
<circle cx="43.4" cy="157.1" r="2.01"/>
<circle cx="43.4" cy="157.1" r="1.95"/>
<circle cx="43.4" cy="157.1" r=".75"/>
<circle cx="63.9" cy="157.1" r="2.85"/>
<circle cx="63.9" cy="157.1" r="1.24"/>
<circle cx="63.9" cy="157.1" r="1.5"/>
<circle cx="133.1" cy="161.9" r="1.25"/>
<circle cx="40.4" cy="180.6" r="1.25"/>
<circle cx="40.4" cy="180.6" r="2.85"/>
<circle cx="40.4" cy="180.6" r="1.5"/>
<circle cx="60.9" cy="180.6" r="2.01"/>
<circle cx="60.9" cy="180.6" r=".75"/>
<circle cx="60.9" cy="180.6" r="1.95"/>
<circle cx="150.6" cy="185.3" r="1.25"/>
<circle cx="249.1" cy="190" r="3.2"/>
<circle cx="249.2" cy="190" r="4.4"/>
</g>
<path d="M271.4 135.9v15.3M195.2 148.2h76.3M195.2 151h76.3M195.2 153.8h76.3M271.4 154v27.6M195.2 181.4h76.3" fill="none" stroke="#000" stroke-width=".32"/>
<g fill="#ca0000" stroke="#ca0000" stroke-width=".2">
<path d="M199.9 182.4h3v2.4z"/>
<path d="M199.9 182.4l3 2.4-2.3 1z"/>
<path d="M200.6 185.8l2.3-1-.4 1z"/>
<path d="M200.6 185.8h1.9v3z"/>
<path d="M200.6 185.8l1.9 3h-1.9z"/>
<path d="M199.9 182.4l.7 3.4h-2.6z"/>
<path d="M199.9 182.4l-1.9 3.4-2.2 3z"/>
<path d="M198 185.8v3h-2.2z"/>
<path d="M202.9 184.8l2.3 1h-2.7z"/>
<path d="M204.4 182.4l.8 3.4-2.3-1z"/>
<path d="M204.4 182.4h2.9l-2.1 3.4z"/>
<path d="M207.3 182.4v6.4l-2.1-3z"/>
<path d="M205.2 185.8l2.1 3h-2.1z"/>
<path d="M195.8 191.4h2.2v3.2z"/>
<path d="M195.8 191.4l2.2 3.2-2.2 3.4z"/>
<path d="M198 194.6l.7 3.4h-2.9z"/>
<path d="M198 194.6l2.3 .9-1.6 2.5z"/>
<path d="M198 194.6h2.6l-.3 .9z"/>
<path d="M200.6 194.6h1.9l-2.2 .9z"/>
<path d="M200.6 191.4l1.9 3.2h-1.9z"/>
<path d="M200.6 191.4h1.9v3.2z"/>
<path d="M200.3 195.5l2.9 2.5h-2.9z"/>
<path d="M200.3 195.5l2.2-.9 .7 3.4z"/>
<path d="M202.5 194.6h2.7l-2 3.4z"/>
<path d="M207.3 191.4l-4.1 6.6 2-3.4z"/>
<path d="M205.2 191.4h2.1l-2.1 3.2z"/>
</g>
<g fill="#000" stroke="#000" stroke-width=".2">
<path d="M26.5 12.3l2-.3v.6zM30.7 16.9l2-.2v.6zM71.5 16.7l2 .2-2 .4zM75.8 12l2 .3-2 .3zM40.4 22.3l2-.3v.6zM55.4 25.4l5-1v2zM61.9 22l2 .3-2 .3zM88.3 33l.3 2h-.6zM93.8 27.3l.3 2h-.6zM130 21l2-.3v.6zM139 20.7l2 .3-2 .3zM153.2 29.7l.2 2h-.5z"/>
<path d="M24.4 38.1l1 5h-2zM79.8 38.1l1 5h-2zM88 54.5h.6l-.3 2zM126 42.8l2 .3-2 .3zM130 43.1l2-.3v.6zM136 56.3l2 .3-2 .3zM141.5 56.6l2-.3v.6zM152.9 57.9h.5l-.2 2zM54.5 64.7l5-.9v1.9zM93.5 60.3h.6l-.3 2zM128 66.2l2-.3v.6zM141 65.9l2 .3-2 .3z"/>
<path d="M22.8 88.7h.6l-.3 2zM23.1 92.2l.3 2h-.6zM30.8 85.7h.5l-.2 2zM31.1 92.2l.2 2h-.5zM43.1 95.7h.6l-.3 2zM75.1 90.7l.3 2h-.6zM127 97.4l1.6 1.3-1.9-.8zM127.5 89.2l2-.3v.6zM154.2 88.9l2 .3-2 .3zM184.4 96.9l.4 2h-.7zM37 112.9l2-.4v.6zM43.4 100.7l.3 2h-.6z"/>
<path d="M65.2 112.5l2 .4-2 .2zM74.8 100.7h.6l-.3 2zM111.5 117h.6l-.3 2zM111.8 103.5l.3 2h-.6zM171.6 118.5h.6l-.3 2zM171.9 102l.3 2h-.6zM36.6 140l2-.3v.6zM132.6 133l2-.3v.6zM149.1 132.7l2 .3-2 .3zM154.3 125.5l.8 1.8-.6 .2zM184.1 123.7h.7l-.4 2zM43.2 147.6l2-.4v.6z"/>
<path d="M59 147.2l2 .4-2 .2zM65.6 139.7l2 .3-2 .3zM84.7 153.4l.3 2h-.6zM108.6 157.1h.6l-.3 2zM125.4 152.9l2 .3-2 .3zM127.4 147.4l2-.2v.5zM133.1 153.2l2-.3v.6zM150.1 155.4l2-.3v.6zM154.3 147.2l2.1 .2-2.1 .3zM154.3 155.1l2.1 .3-2.1 .3zM73.6 175.7h.6l-.3 2.1zM73.9 160l.3 2h-.6z"/>
<path d="M108.9 161.8l.3 2.1h-.6zM120.5 161.8l.3 2.1h-.6zM149.1 165.4l1.8-1.1-1.4 1.6zM160.8 163.3h.6l-.3 2.1zM161.1 159.1l.3 2h-.6zM166.6 159.1l.3 2h-.6zM60.6 181.3l-.7 1.9-.5-.2zM61.9 182.4l1.2 1.5-.5 .3zM84.4 182.4h.6l-.3 2zM120.2 183.4h.6l-.3 2zM133.1 192l2-.3v.6zM148.6 191.7l2 .3-2 .3z"/>
<path d="M151.2 186.4l1.3 1.6-.5 .3zM166.3 186.1h.6l-.3 2zM210.7 185.7l1.1 4.8-1.1 3.9zM210.7 185.7h1.1v3.7zM210.7 185.7l1.1 3.7v1.1zM211.8 189.4l3.5 1.1h-3.5zM211.8 190.5v3.9h-1.1zM215.3 190.5l1.2 3.9h-1.2zM216.5 185.7v8.7l-1.2-3.9zM216.5 185.7l-1.2 4.8v-1.1zM215.3 185.7h1.2l-1.2 3.7zM211.8 189.4h3.5v1.1z"/>
<path d="M216.9 194.4l3.4-2.8-1.9 2.8zM221 190.6l1.9 1h-2.6zM222.9 185.7l-1.9 4.9-4.1 3.8zM216.9 194.4l4.1-3.8-.7 1zM222.9 185.7v2.2l-1.9 2.7zM222.9 185.7h1.3l-1.3 2.2zM221 190.6h1.9v1zM224.2 185.7l-1.3 4.9v-2.7zM224.2 185.7v8.7l-1.3-3.8zM222.9 190.6l1.3 3.8-1.3-2.8zM222.9 191.6l1.3 2.8h-1.3zM225.1 185.7l1.3 1.6-1.3 7.1z"/>
<path d="M226.4 187.3v7.1h-1.3zM225.1 185.7h1.7l-.4 1.6zM226.8 185.7l2.7 7.6-3.1-6zM226.4 187.3l3.1 6-.6 1.1zM229.5 193.3l.6 1.1h-1.2zM232.2 185.7l.5 1.6-3.2 6zM232.7 187.3l-2.6 7.1-.6-1.1zM232.2 185.7h1.6l-1.1 1.6zM233.8 185.7v8.7l-1.1-7.1zM232.7 187.3l1.1 7.1h-1.1zM236.2 187.3v7.1h-1.2zM235 185.7h1.7l-.5 1.6z"/>
<path d="M235 185.7l1.2 1.6-1.2 7.1zM236.2 187.3l3.2 6-.6 1.1zM236.7 185.7l2.7 7.6-3.2-6zM239.4 193.3l.6 1.1h-1.2zM242.5 187.3l-2.5 7.1-.6-1.1zM242.1 185.7l.4 1.6-3.1 6zM242.5 187.3l1.2 7.1h-1.2zM243.7 185.7v8.7l-1.2-7.1zM242.1 185.7h1.6l-1.2 1.6zM244.8 190.4l1.1-.2 .1 .3zM244.8 190l1.1 .2-1.1 .2zM244.8 190l1.1-.2v.4z"/>
<path d="M244.8 189.5l1.1 .3-1.1 .2zM244.8 189.5l1.2-.1-.1 .4zM244.8 189.1l1.2 .3-1.2 .1zM244.8 190.9l1.2-.4 .1 .4zM244.8 190.4l1.2 .1-1.2 .4zM244.8 189.1l1.3-.1-.1 .4zM245 188.6l1.1 .4-1.3 .1zM244.8 190.9h1.3l-1.1 .4zM245.1 188.2l1 .8-1.1-.4zM245.1 191.7l1-.8 .1 .4zM245 191.3l1.1-.4-1 .8zM245.1 188.2l1.1 .4-.1 .4z"/>
<path d="M245.3 187.7l.9 .9-1.1-.4zM246.2 191.3l.2 .4-1.1 .5zM245.1 191.7l1.1-.4-.9 .9zM245.3 187.7l1.1 .5-.2 .4zM245.6 187.4l.8 .8-1.1-.5zM246.4 191.7l.2 .3-1 .6zM245.3 192.2l1.1-.5-.8 .9zM245.6 187.4l1 .5-.2 .3zM245.9 187l.7 .9-1-.5zM246.6 192l.3 .3-1 .6zM245.6 192.6l1-.6-.7 .9zM245.9 187l1 .6-.3 .3z"/>
<path d="M245.9 187l.3-.3 .7 .9zM246.9 192.3l.3 .2-1 .8zM245.9 192.9l1-.6-.7 1zM246.2 186.7l1 .7-.3 .2zM246.2 186.7l.3-.3 .7 1zM247.2 192.5l.3 .3-1 .7zM246.2 193.3l1-.8-.7 1zM246.5 186.4l1 .8-.3 .2zM246.5 186.4l.4-.3 .6 1.1zM246.5 193.5l1-.7-.6 1zM246.9 186.1l.5-.2 .1 1.3zM247.5 192.8l.4 .1-.5 1.1z"/>
<path d="M247.5 192.8l-.1 1.2-.5-.2zM247.4 185.9l.5 1.1-.4 .2zM247.4 185.9l.4-.1 .1 1.2zM247.9 192.9l.4 .2-.5 1.1zM247.9 192.9l-.1 1.3-.4-.2zM247.8 185.8l.5 1-.4 .2zM247.8 185.8l.4-.1 .1 1.1zM248.3 193.1l.4 .1-.5 1.1zM248.3 193.1l-.1 1.2-.4-.1zM248.2 185.7l.5 1.1h-.4zM248.2 185.7l.5-.1v1.2zM248.7 193.2h.3l-.3 1.1z"/>
<path d="M248.7 193.2v1.1h-.5zM248.7 185.6l.3 1.1-.3 .1zM248.7 185.6l.5-.1-.2 1.2zM249 193.2h.4l-.2 1.2zM249 193.2l.2 1.2-.5-.1zM249.2 185.5l.2 1.2h-.4zM249.2 185.5l.4 .1-.2 1.1zM249.4 193.2l.5-.1-.3 1.2zM249.4 193.2l.2 1.1-.4 .1zM249.6 185.6l.3 1.2-.5-.1zM249.6 185.6l.5 .1-.2 1.1zM249.9 193.1l.2 1.2h-.5z"/>
<path d="M250.1 185.7l.4 .1-.6 1zM249.9 193.1l.3-.1 .3 1.2zM249.9 193.1l.6 1.1-.4 .1zM250.5 185.8l-.3 1.1-.3-.1zM250.5 185.8l.5 .1-.8 1zM250.2 193l.4-.1 .4 1.1zM250.2 193l.8 1-.5 .2zM251 185.9l-.4 1.1-.4-.1zM251 185.9l.4 .2-.8 .9zM250.6 192.9l.4-.2 .4 1.1zM250.6 192.9l.8 .9-.4 .2zM251.4 186.1l-.4 1.1-.4-.2z"/>
<path d="M251.4 186.1l.3 .3-.7 .8zM251 192.7l.2-.3 .5 1.1zM251 192.7l.7 .8-.3 .3zM251.7 186.4l-.5 1.1-.2-.3zM251.7 186.4l.4 .3-.9 .8zM251.2 192.4l.4-.2 .5 1.1zM251.2 192.4l.9 .9-.4 .2zM251.2 187.5l.9-.8-.5 1.1zM252.1 186.7l.3 .3-.8 .8zM252.4 190l1.1 .4h-1.1zM252.4 190h1.2l-.1 .4zM252.4 190l1.1-.5 .1 .5z"/>
<path d="M251.6 192.2l.8 .7-.3 .4zM251.6 187.8l.8-.8 .3 .4zM251.8 191.8l.9 .8-1.1-.4zM251.6 192.2l1.1 .4-.3 .3zM251.6 187.8l1.1-.4-.9 .7zM251.8 188.1l.9-.7 .3 .3zM252 191.5l1 .7-1.2-.4zM251.8 191.8l1.2 .4-.3 .4zM251.8 188.1l1.2-.4-1 .7zM252 188.4l1-.7 .2 .5zM252.2 191.1l1 .6-1.2-.2zM252 191.5l1.2 .2-.2 .5z"/>
<path d="M252 188.4l1.2-.2-1 .6zM252.2 188.8l1-.6 .1 .4zM252.3 190.8l1 .5-1.1-.2zM252.2 191.1l1.1 .2-.1 .4zM252.2 188.8l1.1-.2-1 .6zM252.3 189.2l1-.6 .2 .5zM252.4 190.4l1.1 .5-1.2-.1zM252.3 190.8l1.2 .1-.2 .4zM252.3 189.2l1.2-.1-1.1 .5zM252.4 189.6l1.1-.5v.4zM252.4 190.4h1.1v.5zM252.4 189.6l1.1-.1-1.1 .5z"/>
<path d="M254.4 185.7h1.1v2.2zM254.4 185.7l1.1 2.2-1.1 6.5zM255.5 187.9v6.5h-1.1zM255.5 185.7l4.3 6.6-4.3-4.4zM255.5 187.9l4.3 4.4v2.1zM259.8 192.3l1.3 2.1h-1.3zM259.8 185.7h1.3l-1.3 6.6zM261.1 185.7v8.7l-1.3-2.1zM262.1 185.7h2.8l-1.5 1.2zM262.1 185.7l1.3 1.2v6.4zM262.1 185.7l1.3 7.6-1.3 1.1zM262.1 194.4l1.3-1.1 1.5 1.1z"/>
<path d="M264.9 185.7l.4 .1-.4 1.1zM263.4 186.9l1.5-1.2v1.2zM263.4 193.3h1.5v1.1zM265.3 185.8v1.1h-.4zM265.3 185.8h.5l-.5 1.1zM264.9 193.3l.4-.1v1.2zM264.9 193.3l.4 1.1h-.4zM265.8 185.8l-.2 1.2-.3-.1zM265.8 185.8l.4 .1-.6 1.1zM265.3 193.2h.3l.2 1.1zM265.3 193.2l.5 1.1-.5 .1zM266.2 185.9l-.2 1.2-.4-.1z"/>
<path d="M266.2 185.9l.4 .2-.6 1zM265.6 193.2l.4-.2 .2 1.2zM265.6 193.2l.6 1-.4 .1zM266.6 186.1l-.3 1.1-.3-.1zM266.6 186.1l.4 .2-.7 .9zM266 193l.3-.1 .3 1.1zM266 193l.6 1-.4 .2zM267 186.3l-.4 1.1-.3-.2zM267 186.3l.4 .2-.8 .9zM266.3 192.9l.3-.2 .4 1.1zM266.3 192.9l.7 .9-.4 .2zM267.4 186.5l-.5 1.1-.3-.2z"/>
<path d="M267.4 186.5l.3 .3-.8 .8zM266.6 192.7l.3-.2 .5 1.1zM266.6 192.7l.8 .9-.4 .2zM267.7 186.8l-.5 1.1-.3-.3zM267.7 186.8l.4 .3-.9 .8zM266.9 192.5l.3-.3 .5 1.1zM266.9 192.5l.8 .8-.3 .3zM267.2 187.9l.9-.8-.7 1.1zM268.1 187.1l.2 .3-.9 .8zM267.4 191.9l.7 1.1-.9-.8zM267.2 192.2l.9 .8-.4 .3zM267.4 188.2l.9-.8-.7 1.1z"/>
<path d="M268.3 187.4l.3 .3-1 .8zM267.6 191.6l.7 1.1-.9-.8zM267.4 191.9l.9 .8-.2 .3zM267.6 188.5l1-.8-.8 1.1zM268.6 187.7l.2 .5-1 .6zM267.8 191.3l.8 1.1-1-.8zM267.6 191.6l1 .8-.3 .3zM267.8 188.8l1-.6 .2 .4zM267.8 191.3l1 .7-.2 .4zM267.8 188.8l1.2-.2-1.1 .5zM267.9 189.1l1.1-.5 .1 .4zM267.9 191l1.1 .6-1.2-.3z"/>
<path d="M267.8 191.3l1.2 .3-.2 .4zM267.9 189.1l1.2-.1-1.1 .5zM268 189.5l1.1-.5 .1 .4zM268 190.6l1.1 .5-1.2-.1zM267.9 191l1.2 .1-.1 .5zM268 189.5l1.2-.1-1.2 .5zM268 189.9l1.2-.5v.4zM268 190.2l1.2 .5-1.2-.1zM268 190.6l1.2 .1-.1 .4zM268 189.9l1.2-.1-1.2 .4zM268 190.2l1.2-.4v.5zM268 190.2l1.2 .1v.4z"/>
</g>
<text font-size="7" x="225.3" y="203">1551NFL</text>
<text font-size="4.2" x="269.6" y="195.6">®</text>
<g font-size="3.5">
<text x="52.3" y="26.5">B</text>
<text x="23" y="48.4">A</text>
<text x="78.6" y="48.1">A</text>
<text x="51.1" y="65.9">B</text>
<text x="43.5" y="71.4">TOP VIEW</text>
<text x="123.8" y="77.9">SECTION B-B</text>
<text x="126.6" y="73.9">END VIEW</text>
<text x="40.7" y="126">SECTION A-A</text>
<text x="43" y="122">SIDE VIEW</text>
<text x="132.8" y="141.3">INSIDE LID</text>
<text x="134.2" y="201.6">MAXIMUM</text>
<text x="44" y="204.3">INSIDE BOX</text>
<text x="128.5" y="205.6">P.C. BOARD SIZE</text>
</g>
<g font-size="2.8">
<text x="43.8" y="11.5">51.30</text>
<text x="43.8" y="14.5">[2.02]</text>
<text x="53.3" y="16.2">42.80</text>
<text x="44" y="21.5">23.50</text>
<text x="53.3" y="19.2">[1.69]</text>
<text x="153.1" y="18.7">11.00</text>
<text x="153.9" y="21.8">[.43]</text>
<text x="44.8" y="24.6">[.93]</text>
<text x="90.3" y="39.7">35.00</text>
<text x="149.6" y="38.8">30.17</text>
<text x="149.6" y="41.8">[1.19]</text>
<text x="84.8" y="46.8">23.50</text>
<text x="90.3" y="42.8">[1.38]</text>
<text x="118" y="42.4">2.00</text>
<text x="118" y="45.4">[.08]</text>
<text x="85.6" y="49.8">[.93]</text>
<text x="145" y="51.2">3.50</text>
<text x="145" y="54.5">[.14]</text>
<text x="132.4" y="65.4">15.00</text>
<text x="133.2" y="68.5">[.59]</text>
<text x="28.3" y="77.7">4.50</text>
<text x="28.3" y="80.8">[.18]</text>
<text x="138.4" y="88.4">28.73</text>
<text x="138.4" y="91.4">[1.13]</text>
<text x="20.4" y="100">1.50</text>
<text x="111.9" y="97.5">[.14]</text>
<text x="20.4" y="103">[.06]</text>
<text x="40.7" y="107.2">3.00</text>
<text x="40.7" y="110.2">[.12]</text>
<text x="51.2" y="110.5">30.17</text>
<text x="51.2" y="113.6">[1.19]</text>
<text x="71.6" y="108.5">12.00</text>
<text x="72.4" y="111.5">[.47]</text>
<text x="108.3" y="110.5">15.50</text>
<text x="109.1" y="113.5">[.61]</text>
<text x="168.4" y="110.5">18.50</text>
<text x="169.2" y="113.5">[.73]</text>
<text x="181" y="110.5">28.80</text>
<text x="181" y="113.5">[1.13]</text>
<text x="138.4" y="132.2">18.50</text>
<text x="139.2" y="135.3">[.73]</text>
<text x="160.2" y="134.5">[.20]</text>
<text x="48.6" y="139.1">31.00</text>
<text x="48.6" y="142.2">[1.22]</text>
<text x="48.7" y="146.7">17.78</text>
<text x="49.5" y="149.8">[.70]</text>
<text x="138.4" y="146.6">29.00</text>
<text x="138.4" y="149.7">[1.14]</text>
<text x="117.3" y="152.4">5.75</text>
<text x="117.3" y="155.4">[.23]</text>
<text x="142.8" y="154.6">6.25</text>
<text x="142.8" y="157.6">[.25]</text>
<text x="106.2" y="167.7">2.75</text>
<text x="135.9" y="167.2">R3.00</text>
<text x="70.4" y="168.1">17.78</text>
<text x="71.2" y="171.2">[.70]</text>
<text x="81.3" y="168">31.00</text>
<text x="81.3" y="171.1">[1.22]</text>
<text x="106.2" y="170.7">[.11]</text>
<text x="117" y="172.8">23.50</text>
<text x="136.9" y="170.3">[.12]</text>
<text x="158.3" y="168.9">6.25</text>
<text x="158.3" y="172">[.25]</text>
<text x="117.8" y="175.9">[.93]</text>
<text x="163.1" y="179.2">29.00</text>
<text x="163.1" y="182.2">[1.14]</text>
<text x="32.7" y="191.7">ACCEPTS #2</text>
<text x="120" y="191.2">17.50</text>
<text x="31.1" y="194.9">SELF-TAPPING</text>
<text x="71.5" y="194.5">[.16]</text>
<text x="120.8" y="194.3">[.69]</text>
<text x="159.9" y="196.9">[.10]</text>
<text x="36" y="198">SCREW</text>
<text x="176.8" y="200.9">Dimensions:</text>
<text x="176.8" y="204">mm</text>
<text x="176.8" y="207.2">[inches]</text>
<text x="223.6" y="207.1">www.hammondmfg.com</text>
<text x="250.1" y="211.3">REV: 31.08.2023</text>
</g>
<g font-size="2.6">
<text x="110.7" y="93.6">⌀3.50</text>
<text x="159.1" y="130.6">⌀5.00</text>
<text x="70.4" y="190.5">⌀4.00</text>
<text x="158.8" y="193">⌀2.50</text>
</g>
<g font-size="2.5">
<text x="229.7" y="138.4">NOTE</text>
<text x="222.9" y="156.5">PART NUMBERS</text>
</g>
<g font-size="2.4" fill="#00f">
<text x="201.7" y="125.1">Enclosures can be Factory Modified (Milling, Drilling, Printing etc.)</text>
<text x="201.7" y="127.8">Contact Factory (modshop@hammfg.com) for quotes</text>
<text x="201.7" y="130.5">Solid models of this enclosure available in .stp or .x_t</text>
</g>
<g font-size="2.1">
<text x="148.2" y="24.8">(INSIDE HEIGHT)</text>
<text x="145.1" y="44.9">(INSIDE WIDTH)</text>
<text x="45.8" y="116.7">(INSIDE LENGTH)</text>
</g>
<g font-size="2">
<text x="195.5" y="141.5">Purchased assembly includes box, lid, 2 cover screws.</text>
<text x="195.5" y="144.2">Enclosure molded from general purpose ABS Plastic.</text>
<text x="195.5" y="146.9">Other materials / colours available consult factory.</text>
<text x="207.6" y="150.2">Recommended Torque : (35-43) Ozf.in / (25-30) cN.m</text>
<text x="197.6" y="161.8">Black Enclosure - Ral 9011 - UL94 - HB</text>
<text x="248.4" y="161.8">1551NFLBK</text>
<text x="197.4" y="164.5">Gray Enclosure - RAL 7035 - UL94 - HB</text>
<text x="203" y="167.2">Tranlucent Blue - UL94 - HB</text>
<text x="247.8" y="167.2">1551NFLTBU</text>
<text x="248.3" y="164.5">1551NFLGY</text>
<text x="196.5" y="172.6">Black Cover Screws #4 X 1/2&quot; Self-tapping</text>
<text x="242.6" y="172.4">1591TS100BK (Pkg 100)</text>
<text x="196.2" y="175.2">Plated Cover Screws #4 X 1/2&quot; Self-tapping</text>
<text x="206.9" y="177.9">P.C. Board Screws</text>
<text x="243.4" y="179.2">1551ATS100 (Pkg 100)</text>
<text x="244" y="175.1">1591TS100 (Pkg 100)</text>
<text x="200.8" y="180.6">[#2 x 3/16&quot; self-tapping (4.8mm)]</text>
</g>
<g font-size="2" fill="#fff">
<text x="223.9" y="159.2">1551NFL Enclosure</text>
<text x="226" y="169.9">ACCESSORIES</text>
</g>
<g font-size="1.7" fill="#00f">
<text x="201.7" y="132.6">(Part number and text placement/orientation on our products are subject to change,</text>
<text x="201.7" y="134.6">we do not recommend using them as a locating reference for modification purposes)</text>
</g>
</svg>
